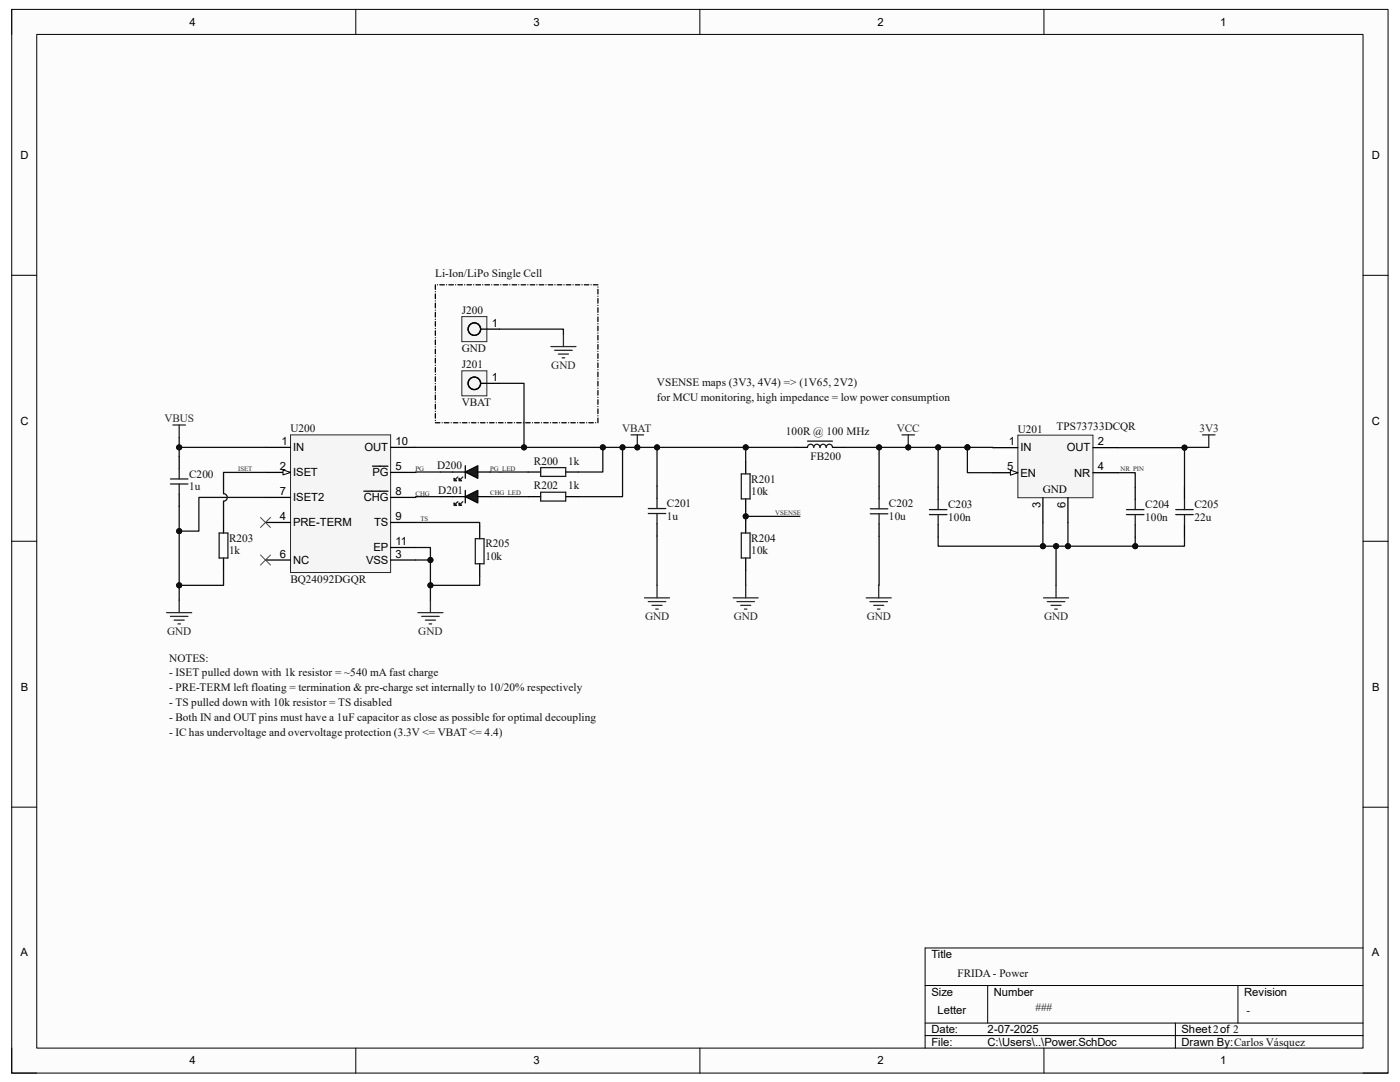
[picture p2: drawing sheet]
<svg xmlns="http://www.w3.org/2000/svg" width="279mm" height="216mm" viewBox="0 0 279 216" stroke-linecap="round" stroke-linejoin="round" font-family="sans-serif">
<path d="M2.3 1.9h274.7v212.2h-274.7z" fill-rule="evenodd" fill="#fcfcfc"/>
<path d="M2.3 1.9h274.7v212.2h-274.7z" fill="none" stroke="#000" stroke-width=".2"/>
<path d="M7.3 6.9h264.7v202.2h-264.7z" fill-rule="evenodd" fill="#fcfcfc"/>
<g fill="none" stroke="#000" stroke-width=".2">
<path d="M2.3 1.9v5M7.3 6.9h264.7v202.2h-264.7zM71 1.9v5M139.7 1.9v5M208.3 1.9v5M2.3 54.9h5M272 54.9h5M2.3 108h5M272 108h5M2.3 161.1h5M272 161.1h5M184.6 196.6h87.4"/>
<path d="M197.1 196.6v7.5M247.1 196.6v7.5M272 189.2h-87.4v19.9M2.3 209.1v5h5M71 209.1v5M139.7 209.1v5M184.6 204.1h87.4M184.6 206.6h87.4M208.3 209.1v5M234.6 204.1v5M272 214.1h5"/>
</g>
<path d="M92.9 92.9v2.5M95.4 94.2h2.5M187.2 97.2v2.5M236.4 97.2v2.5M187.2 104.7v2.5M236.4 104.7v2.5" fill="none" stroke="#000" stroke-width=".25"/>
<path d="M187.2 99.7v2M236.4 99.7v2M185.5 102.7h3.5M185.5 101.7h3.5M187.2 102.7v2M234.6 102.7h3.5M234.6 101.7h3.5M236.4 102.7v2" fill="none" stroke="#1c1c1c" stroke-width=".25"/>
<path d="M240 86.8h2.5M241.2 86.8v2.5M208.3 119.3h5M210.8 116.8v2.5M209 120h3.5M209.8 120.8h2M210.5 121.5h.5" fill="none" stroke="#262626" stroke-width=".25"/>
<path d="M92.9 94.2l2.5-1.3v2.5z" fill-rule="evenodd" fill="#1c1c1c"/>
<path d="M87.9 94.2h5M92.9 94.2l2.5-1.3v2.5z" fill="none" stroke="#000" stroke-width=".25"/>
<path d="M91.6 95.4l.5 .5h-.5z" fill="#1c1c1c"/>
<path d="M91.6 95.4l.5 .5h-.5zM92.4 95.2l-.5 .5" fill="none" stroke="#1c1c1c" stroke-width=".25"/>
<path d="M90.6 95.4l.5 .5h-.5z" fill="#1c1c1c"/>
<path d="M90.6 95.4l.5 .5h-.5zM91.4 95.2l-.5 .5M107.9 93.3h5v1.8h-5zM161.1 88h5M161.1 89.3a.62 .62 0 0 1 .7-.7 .62 .62 0 0 1 .6 .7 .62 .62 0 0 1 .6-.7 .62 .62 0 0 1 .6 .7 .62 .62 0 0 1 .7-.7 .62 .62 0 0 1 .6 .7 .62 .62 0 0 1 .6-.7 .62 .62 0 0 1 .6 .7M175.4 99.5v2M173.7 102.5h3.5M173.7 101.5h3.5M175.4 102.5v2" fill="none" stroke="#1c1c1c" stroke-width=".25"/>
<path d="M105.4 94.2h2.5M112.9 94.2h2.5M158.6 89.3h2.5M166.1 89.3h2.5M175.4 97v2.5M175.4 104.5v2.5" fill="none" stroke="#000" stroke-width=".25"/>
<path d="M180 86.8h2.5M181.3 86.8v2.5M85.9 119.7v2.5M172.9 119.3h5M175.4 116.8v2.5M83.4 122.2h5M84.2 123h3.4M84.9 123.7h2M85.7 124.5h.4M173.6 120h3.5M174.4 120.8h2M175.1 121.5h.5" fill="none" stroke="#262626" stroke-width=".25"/>
<circle cx="181.3" cy="89.3" r=".5" fill="#0e0e0e"/>
<circle cx="181.3" cy="89.3" r=".5" fill="none" stroke="#0e0e0e" stroke-width=".2"/>
<path d="M203.1 86.8h15v12.5h-15z" fill-rule="evenodd" fill="#f5f5f5"/>
<path d="M203.1 86.8h15v12.5h-15z" fill="none" stroke="#262626" stroke-width=".2"/>
<path d="M198.2 89.3h4.9M198.2 94.3h4.9M208.1 99.3v5M218.1 89.3h5M218.1 94.3h5" fill="none" stroke="#000" stroke-width=".25"/>
<path d="M201.6 93.8l1.5 .5-1.5 .5z" fill="#fbfbfb"/>
<path d="M201.6 93.8l1.5 .5-1.5 .5z" fill="none" stroke="#000" stroke-width=".2"/>
<path d="M97.2 76.5h2.5M213.1 99.3v5M226.6 97.2v2.5M226.6 104.7v2.5" fill="none" stroke="#000" stroke-width=".25"/>
<path d="M34.5 84.8h2.5M35.8 84.8v2.5" fill="none" stroke="#262626" stroke-width=".25"/>
<path d="M226.6 99.7v2M224.8 102.7h3.5M224.8 101.7h3.5M226.6 102.7v2" fill="none" stroke="#1c1c1c" stroke-width=".25"/>
<path d="M92.2 74h5v5h-5z" fill-rule="evenodd" fill="#f5f5f5"/>
<path d="M92.2 74h5v5h-5z" fill="none" stroke="#262626" stroke-width=".2"/>
<g fill="none" stroke="#000" stroke-width=".25">
<path d="M95.9 76.5h1.3M97.2 65.7h2.5"/>
<circle cx="94.7" cy="76.5" r="1.25"/>
</g>
<path d="M92.2 63.2h5v5h-5z" fill-rule="evenodd" fill="#f5f5f5"/>
<path d="M92.2 63.2h5v5h-5z" fill="none" stroke="#262626" stroke-width=".2"/>
<g fill="none" stroke="#000" stroke-width=".25">
<path d="M95.9 65.7h1.3"/>
<circle cx="94.7" cy="65.7" r="1.25"/>
</g>
<path d="M109.9 69.2h5M110.7 69.9h3.5M111.4 70.7h2M112.2 71.4h.5M112.4 66.7v2.5" fill="none" stroke="#262626" stroke-width=".25"/>
<path d="M58 86.8h20v27.4h-20z" fill-rule="evenodd" fill="#f5f5f5"/>
<path d="M58 86.8h20v27.4h-20z" fill="none" stroke="#262626" stroke-width=".2"/>
<path d="M53 89.3h5M53 94.3h5" fill="none" stroke="#000" stroke-width=".25"/>
<path d="M56.5 93.8l1.5 .5-1.5 .5z" fill="#fbfbfb"/>
<path d="M56.5 93.8l1.5 .5-1.5 .5z" fill="none" stroke="#000" stroke-width=".2"/>
<g fill="none" stroke="#000" stroke-width=".25">
<path d="M53 99.3h5M72.6 98h4.8M74.3 93h3.1M78 94.3h5M78 99.3h5M78 89.3h5M92.9 97.9v2.5M95.4 99.1h2.5M53 111.7h5M53 104.3h5M78 111.7h5M78 104.3h5"/>
<path d="M78 109.2h5"/>
</g>
<path d="M92.9 99.1l2.5-1.2v2.5z" fill-rule="evenodd" fill="#1c1c1c"/>
<path d="M87.9 99.1h5M92.9 99.1l2.5-1.2v2.5z" fill="none" stroke="#000" stroke-width=".25"/>
<path d="M91.6 100.4l.5 .4h-.5z" fill="#1c1c1c"/>
<path d="M91.6 100.4l.5 .4h-.5zM92.4 100.1l-.5 .5" fill="none" stroke="#1c1c1c" stroke-width=".25"/>
<path d="M90.6 100.4l.5 .4h-.5z" fill="#1c1c1c"/>
<path d="M34 96.6h3.5M34 95.6h3.5M35.8 93.6v2M35.8 96.6v2M107.9 98.2h5v1.8h-5zM90.6 100.4l.5 .4h-.5zM91.4 100.1l-.5 .5M94.9 107.5h1.7v5h-1.7z" fill="none" stroke="#1c1c1c" stroke-width=".25"/>
<path d="M35.8 91.1v2.5M35.8 98.6v2.5M105.4 99.1h2.5M112.9 99.1h2.5M95.7 105v2.5M95.7 112.5v2.5" fill="none" stroke="#000" stroke-width=".25"/>
<path d="M52 110.7l2 2M54 110.7l-2 2" fill="none" stroke="#4c4c4c" stroke-width=".2"/>
<path d="M125.9 86.8h2.5M127.2 86.8v2.5" fill="none" stroke="#262626" stroke-width=".25"/>
<circle cx="127.2" cy="89.3" r=".5" fill="#0e0e0e"/>
<circle cx="127.2" cy="89.3" r=".5" fill="none" stroke="#0e0e0e" stroke-width=".2"/>
<g fill="none" stroke="#262626" stroke-width=".25">
<path d="M35.8 119.7v2.5M128.6 119.3h5M131.1 116.8v2.5M146.3 119.3h5M148.8 116.8v2.5M33.3 122.2h5M34 123h3.5M34.8 123.7h2M35.5 124.5h.5M129.4 120h3.5M130.1 120.8h2M130.9 121.5h.5"/>
<path d="M147.1 120h3.5M147.8 120.8h2M148.6 121.5h.5"/>
</g>
<g fill="none" stroke="#000" stroke-width=".25">
<path d="M86.9 56.8v.9M86.9 58.2h.1M86.9 58.7v.9M87.3 56.8h.1M87.8 56.8h.9M89.1 56.8h.1M89.6 56.8h.9M90.9 56.8h.1M91.4 56.8h.9M92.7 56.8h.1M93.2 56.8h.9M94.5 56.8h.1"/>
<path d="M95 56.8h.9M96.3 56.8h.1M96.8 56.8h.9M98.1 56.8h.1M98.6 56.8h.9M99.9 56.8h.1M100.4 56.8h.9M101.7 56.8h.1M102.2 56.8h.9M103.5 56.8h.1M104 56.8h.9M105.3 56.8h.1"/>
<path d="M105.8 56.8h.9M107.1 56.8h.1M107.6 56.8h.9M108.9 56.8h.1M109.4 56.8h.9M110.7 56.8h.1M111.2 56.8h.9M112.5 56.8h.1M113 56.8h.9M114.4 56.8h.1M114.8 56.8h.9M116.2 56.8h.1"/>
<path d="M116.6 56.8h.9M118 56.8h.1M118.4 56.8h.9M119.3 57.3h.1M119.3 57.7v1M119.3 59.1h.1M119.3 59.6v.9M86.9 60v.1M86.9 60.5v.9M86.9 61.9h.1M86.9 62.3v1M86.9 63.7h.1"/>
<path d="M86.9 64.2v.9M86.9 65.5v.1M86.9 66v.9M86.9 67.4h.1M86.9 67.8v1M86.9 69.2h.1M86.9 69.7v.9M86.9 71.1h.1M86.9 71.5v.9M86.9 72.9h.1M86.9 73.3v1M86.9 74.7h.1"/>
<path d="M86.9 75.2v.9M86.9 76.6h.1M86.9 77v.9M86.9 78.4h.1M86.9 78.8v1M119.3 60.9v.1M119.3 61.4v.9M119.3 62.8h.1M119.3 63.3v.9M119.3 64.6h.1M119.3 65.1v.9M119.3 66.4v.1"/>
<path d="M119.3 66.9v.9M119.3 68.3h.1M119.3 68.8v.9M119.3 70.1h.1M119.3 70.6v.9M119.3 71.9v.1M119.3 72.4v.9M119.3 73.8h.1M119.3 74.3v.9M119.3 75.6h.1M119.3 76.1v.9M119.3 77.5h.1"/>
<path d="M119.3 77.9v.9M119.3 79.3h.1M119.3 79.8v.9M86.9 80.2h.1M86.9 80.7v.9M86.9 82.1h.1M86.9 82.5v.9M86.9 83.9h.1M86.9 84.4h.9M88.2 84.4h.1M88.7 84.4h.9M90 84.4h.1"/>
<path d="M90.5 84.4h.9M91.8 84.4h.1M92.3 84.4h.9M93.6 84.4h.1M94.1 84.4h.9M95.4 84.4h.1M95.9 84.4h.9M97.2 84.4h.1M97.7 84.4h.9M99 84.4h.1M99.5 84.4h.9M100.8 84.4h.1"/>
<path d="M101.3 84.4h.9M102.7 84.4h.1M103.1 84.4h.9M104.5 84.4h.1M104.9 84.4h.9M106.3 84.4h.1M106.7 84.4h.9M108.1 84.4h.1M108.5 84.4h.9M109.9 84.4h.1M110.3 84.4h.9M111.7 84.4h.1"/>
<path d="M112.1 84.4h.9M113.5 84.4h.1M113.9 84.4h.9M115.3 84.4h.1M115.7 84.4h.9M117.1 84.4h.1M117.5 84.4h.9M118.9 84.4h.1M119.3 81.1h.1M119.3 81.6v.9M119.3 83h.1M119.3 83.4v1"/>
<path d="M131.1 97v2.5M148.8 92.1v2.5M148.8 99.6v2.4M44.6 103.9v2.5M44.6 111.3v2.5M131.1 104.5v2.5M148.8 103.9v2.5M148.8 111.3v2.5"/>
</g>
<path d="M131.1 99.5v2M147.9 94.6h1.8v5h-1.8zM43.7 106.4h1.8v4.9h-1.8zM129.4 102.5h3.5M129.4 101.5h3.5M131.1 102.5v2M147.9 106.4h1.8v4.9h-1.8z" fill="none" stroke="#1c1c1c" stroke-width=".25"/>
<path d="M52 103.3l2 2M54 103.3l-2 2" fill="none" stroke="#4c4c4c" stroke-width=".2"/>
<path d="M193.1 89.3v5h5.1M175.4 107v9.8" fill="none" stroke="#0e0e0e" stroke-width=".25"/>
<circle cx="193.1" cy="89.3" r=".5" fill="#0e0e0e"/>
<circle cx="193.1" cy="89.3" r=".5" fill="none" stroke="#0e0e0e" stroke-width=".2"/>
<path d="M208.1 104.3v4.7h-20.9v-1.8" fill="none" stroke="#0e0e0e" stroke-width=".25"/>
<circle cx="208.1" cy="109" r=".5" fill="#0e0e0e"/>
<circle cx="208.1" cy="109" r=".5" fill="none" stroke="#0e0e0e" stroke-width=".2"/>
<path d="M223.1 94.3h3.5v2.9M226.6 107.2v1.8" fill="none" stroke="#0e0e0e" stroke-width=".25"/>
<circle cx="226.6" cy="109" r=".5" fill="#0e0e0e"/>
<circle cx="226.6" cy="109" r=".5" fill="none" stroke="#0e0e0e" stroke-width=".2"/>
<path d="M99.7 65.7h12.7v1M193.1 89.3h5.1" fill="none" stroke="#0e0e0e" stroke-width=".25"/>
<circle cx="193.1" cy="89.3" r=".5" fill="#0e0e0e"/>
<circle cx="193.1" cy="89.3" r=".5" fill="none" stroke="#0e0e0e" stroke-width=".2"/>
<path d="M175.4 89.3v7.7" fill="none" stroke="#0e0e0e" stroke-width=".25"/>
<circle cx="175.4" cy="89.3" r=".5" fill="#0e0e0e"/>
<circle cx="175.4" cy="89.3" r=".5" fill="none" stroke="#0e0e0e" stroke-width=".2"/>
<path d="M187.2 89.3v7.9" fill="none" stroke="#0e0e0e" stroke-width=".25"/>
<circle cx="187.2" cy="89.3" r=".5" fill="#0e0e0e"/>
<circle cx="187.2" cy="89.3" r=".5" fill="none" stroke="#0e0e0e" stroke-width=".2"/>
<path d="M210.8 109v7.8" fill="none" stroke="#0e0e0e" stroke-width=".25"/>
<circle cx="210.8" cy="109" r=".5" fill="#0e0e0e"/>
<circle cx="210.8" cy="109" r=".5" fill="none" stroke="#0e0e0e" stroke-width=".2"/>
<path d="M223.1 89.3h13.3v7.9" fill="none" stroke="#0e0e0e" stroke-width=".25"/>
<circle cx="236.4" cy="89.3" r=".5" fill="#0e0e0e"/>
<circle cx="236.4" cy="89.3" r=".5" fill="none" stroke="#0e0e0e" stroke-width=".2"/>
<path d="M241.2 89.3h-4.8" fill="none" stroke="#0e0e0e" stroke-width=".25"/>
<circle cx="236.4" cy="89.3" r=".5" fill="#0e0e0e"/>
<circle cx="236.4" cy="89.3" r=".5" fill="none" stroke="#0e0e0e" stroke-width=".2"/>
<path d="M87.9 94.2l-4.9 .1M87.9 99.1h-4.9v.2M97.9 94.2h7.5M97.9 99.1h7.5M83 104.3h12.7v.7M83 109.2h2.9v2.5" fill="none" stroke="#0e0e0e" stroke-width=".25"/>
<circle cx="85.9" cy="111.7" r=".5" fill="#0e0e0e"/>
<circle cx="85.9" cy="111.7" r=".5" fill="none" stroke="#0e0e0e" stroke-width=".2"/>
<path d="M95.7 115v1.8h-9.8" fill="none" stroke="#0e0e0e" stroke-width=".25"/>
<circle cx="85.9" cy="116.8" r=".5" fill="#0e0e0e"/>
<circle cx="85.9" cy="116.8" r=".5" fill="none" stroke="#0e0e0e" stroke-width=".2"/>
<path d="M120.3 89.3v4.9h-4.9" fill="none" stroke="#0e0e0e" stroke-width=".25"/>
<circle cx="120.3" cy="89.3" r=".5" fill="#0e0e0e"/>
<circle cx="120.3" cy="89.3" r=".5" fill="none" stroke="#0e0e0e" stroke-width=".2"/>
<path d="M124.2 89.3v9.8h-8.8" fill="none" stroke="#0e0e0e" stroke-width=".25"/>
<circle cx="124.2" cy="89.3" r=".5" fill="#0e0e0e"/>
<circle cx="124.2" cy="89.3" r=".5" fill="none" stroke="#0e0e0e" stroke-width=".2"/>
<path d="M99.7 76.5h4.9v12.8" fill="none" stroke="#0e0e0e" stroke-width=".25"/>
<circle cx="104.6" cy="89.3" r=".5" fill="#0e0e0e"/>
<circle cx="104.6" cy="89.3" r=".5" fill="none" stroke="#0e0e0e" stroke-width=".2"/>
<path d="M35.8 87.3v2h17.2" fill="none" stroke="#0e0e0e" stroke-width=".25"/>
<circle cx="35.8" cy="89.3" r=".5" fill="#0e0e0e"/>
<circle cx="35.8" cy="89.3" r=".5" fill="none" stroke="#0e0e0e" stroke-width=".2"/>
<path d="M35.8 89.3v1.8" fill="none" stroke="#0e0e0e" stroke-width=".25"/>
<circle cx="35.8" cy="89.3" r=".5" fill="#0e0e0e"/>
<circle cx="35.8" cy="89.3" r=".5" fill="none" stroke="#0e0e0e" stroke-width=".2"/>
<path d="M53 99.3h-13.3v6.7h-3.9" fill="none" stroke="#0e0e0e" stroke-width=".25"/>
<circle cx="35.8" cy="106" r=".5" fill="#0e0e0e"/>
<circle cx="35.8" cy="106" r=".5" fill="none" stroke="#0e0e0e" stroke-width=".2"/>
<path d="M131.1 89.3v7.7" fill="none" stroke="#0e0e0e" stroke-width=".25"/>
<circle cx="131.1" cy="89.3" r=".5" fill="#0e0e0e"/>
<circle cx="131.1" cy="89.3" r=".5" fill="none" stroke="#0e0e0e" stroke-width=".2"/>
<path d="M53 94.3h-8.4v4.2a.75 .75 0 0 1 .8 .8 .75 .75 0 0 1-.8 .7v3.9M44.6 113.8v3h-8.8M131.1 107v9.8" fill="none" stroke="#0e0e0e" stroke-width=".25"/>
<circle cx="35.8" cy="116.8" r=".5" fill="#0e0e0e"/>
<circle cx="35.8" cy="116.8" r=".5" fill="none" stroke="#0e0e0e" stroke-width=".2"/>
<path d="M83 111.7h2.9v8" fill="none" stroke="#0e0e0e" stroke-width=".25"/>
<circle cx="85.9" cy="111.7" r=".5" fill="#0e0e0e"/>
<circle cx="85.9" cy="111.7" r=".5" fill="none" stroke="#0e0e0e" stroke-width=".2"/>
<circle cx="85.9" cy="116.8" r=".5" fill="#0e0e0e"/>
<circle cx="85.9" cy="116.8" r=".5" fill="none" stroke="#0e0e0e" stroke-width=".2"/>
<path d="M83 89.3h75.6" fill="none" stroke="#0e0e0e" stroke-width=".25"/>
<circle cx="104.6" cy="89.3" r=".5" fill="#0e0e0e"/>
<circle cx="104.6" cy="89.3" r=".5" fill="none" stroke="#0e0e0e" stroke-width=".2"/>
<circle cx="120.3" cy="89.3" r=".5" fill="#0e0e0e"/>
<circle cx="120.3" cy="89.3" r=".5" fill="none" stroke="#0e0e0e" stroke-width=".2"/>
<circle cx="124.2" cy="89.3" r=".5" fill="#0e0e0e"/>
<circle cx="124.2" cy="89.3" r=".5" fill="none" stroke="#0e0e0e" stroke-width=".2"/>
<circle cx="127.2" cy="89.3" r=".5" fill="#0e0e0e"/>
<circle cx="127.2" cy="89.3" r=".5" fill="none" stroke="#0e0e0e" stroke-width=".2"/>
<circle cx="131.1" cy="89.3" r=".5" fill="#0e0e0e"/>
<circle cx="131.1" cy="89.3" r=".5" fill="none" stroke="#0e0e0e" stroke-width=".2"/>
<circle cx="148.8" cy="89.3" r=".5" fill="#0e0e0e"/>
<circle cx="148.8" cy="89.3" r=".5" fill="none" stroke="#0e0e0e" stroke-width=".2"/>
<path d="M168.6 89.3h24.5" fill="none" stroke="#0e0e0e" stroke-width=".25"/>
<circle cx="175.4" cy="89.3" r=".5" fill="#0e0e0e"/>
<circle cx="175.4" cy="89.3" r=".5" fill="none" stroke="#0e0e0e" stroke-width=".2"/>
<circle cx="181.3" cy="89.3" r=".5" fill="#0e0e0e"/>
<circle cx="181.3" cy="89.3" r=".5" fill="none" stroke="#0e0e0e" stroke-width=".2"/>
<circle cx="187.2" cy="89.3" r=".5" fill="#0e0e0e"/>
<circle cx="187.2" cy="89.3" r=".5" fill="none" stroke="#0e0e0e" stroke-width=".2"/>
<circle cx="193.1" cy="89.3" r=".5" fill="#0e0e0e"/>
<circle cx="193.1" cy="89.3" r=".5" fill="none" stroke="#0e0e0e" stroke-width=".2"/>
<path d="M213.1 104.3v4.7h-5" fill="none" stroke="#0e0e0e" stroke-width=".25"/>
<circle cx="208.1" cy="109" r=".5" fill="#0e0e0e"/>
<circle cx="208.1" cy="109" r=".5" fill="none" stroke="#0e0e0e" stroke-width=".2"/>
<circle cx="210.8" cy="109" r=".5" fill="#0e0e0e"/>
<circle cx="210.8" cy="109" r=".5" fill="none" stroke="#0e0e0e" stroke-width=".2"/>
<circle cx="213.1" cy="109" r=".5" fill="#0e0e0e"/>
<circle cx="213.1" cy="109" r=".5" fill="none" stroke="#0e0e0e" stroke-width=".2"/>
<path d="M236.4 107.2v1.8h-23.3" fill="none" stroke="#0e0e0e" stroke-width=".25"/>
<circle cx="226.6" cy="109" r=".5" fill="#0e0e0e"/>
<circle cx="226.6" cy="109" r=".5" fill="none" stroke="#0e0e0e" stroke-width=".2"/>
<circle cx="213.1" cy="109" r=".5" fill="#0e0e0e"/>
<circle cx="213.1" cy="109" r=".5" fill="none" stroke="#0e0e0e" stroke-width=".2"/>
<path d="M35.8 101.1v18.6" fill="none" stroke="#0e0e0e" stroke-width=".25"/>
<circle cx="35.8" cy="106" r=".5" fill="#0e0e0e"/>
<circle cx="35.8" cy="106" r=".5" fill="none" stroke="#0e0e0e" stroke-width=".2"/>
<circle cx="35.8" cy="116.8" r=".5" fill="#0e0e0e"/>
<circle cx="35.8" cy="116.8" r=".5" fill="none" stroke="#0e0e0e" stroke-width=".2"/>
<path d="M148.8 89.3v2.8" fill="none" stroke="#0e0e0e" stroke-width=".25"/>
<circle cx="148.8" cy="89.3" r=".5" fill="#0e0e0e"/>
<circle cx="148.8" cy="89.3" r=".5" fill="none" stroke="#0e0e0e" stroke-width=".2"/>
<path d="M148.8 102v1.9" fill="none" stroke="#0e0e0e" stroke-width=".25"/>
<circle cx="148.8" cy="103" r=".5" fill="#0e0e0e"/>
<circle cx="148.8" cy="103" r=".5" fill="none" stroke="#0e0e0e" stroke-width=".2"/>
<path d="M148.8 113.8v3M148.8 103h10.8" fill="none" stroke="#0e0e0e" stroke-width=".25"/>
<circle cx="148.8" cy="103" r=".5" fill="#0e0e0e"/>
<circle cx="148.8" cy="103" r=".5" fill="none" stroke="#0e0e0e" stroke-width=".2"/>
<g font-size="2.2">
<text x="37.8" y="5.1">4</text>
<text x="106.5" y="5.1">3</text>
<text x="175.1" y="5.1">2</text>
<text x="243.5" y="5.1">1</text>
<text x="4.1" y="31.7">D</text>
<text x="273.8" y="31.7">D</text>
<text x="98.1" y="65.2">1</text>
<text x="98.1" y="76">1</text>
<text x="4.1" y="84.7">C</text>
<text x="56.2" y="88.8">1</text>
<text x="79" y="88.8">10</text>
<text x="201.3" y="88.8">1</text>
<text x="219.1" y="88.8">2</text>
<text x="273.8" y="84.7">C</text>
<text x="55.9" y="93.8">2</text>
<text x="58.5" y="90">IN</text>
<text x="58.5" y="95">ISET</text>
<text x="72.8" y="90">OUT</text>
<text x="74.3" y="95">PG</text>
<text x="79" y="93.8">5</text>
<text x="201" y="93.8">5</text>
<text x="203.7" y="90.1">IN</text>
<text x="203.7" y="95.1">EN</text>
<text x="212.9" y="90.1">OUT</text>
<text x="214.4" y="95.1">NR</text>
<text x="219.1" y="93.8">4</text>
<text x="55.8" y="98.8">7</text>
<text x="58.5" y="100">ISET2</text>
<text x="72.6" y="100">CHG</text>
<text x="79" y="98.8">8</text>
<text x="207.6" y="101.4" transform="rotate(-90 207.6 101.4)">3</text>
<text x="208.1" y="98.3">GND</text>
<text x="212.6" y="101.4" transform="rotate(-90 212.6 101.4)">6</text>
<text x="55.8" y="103.8">4</text>
<text x="58.5" y="105">PRE-TERM</text>
<text x="74.7" y="105">TS</text>
<text x="79" y="103.8">9</text>
<text x="55.8" y="111.3">6</text>
<text x="58.5" y="112.5">NC</text>
<text x="73.1" y="112.5">VSS</text>
<text x="74.5" y="110">EP</text>
<text x="79" y="111.3">3</text>
<text x="79" y="108.8">11</text>
<text x="4.1" y="137.8">B</text>
<text x="273.8" y="137.8">B</text>
<text x="4.1" y="190.8">A</text>
<text x="185.9" y="191.2">Title</text>
<text x="273.8" y="190.8">A</text>
<text x="185.9" y="198.7">Size</text>
<text x="187.1" y="202.4">Letter</text>
<text x="198.3" y="198.7">Number</text>
<text x="248.3" y="198.7">Revision</text>
<text x="185.9" y="206.2">Date:</text>
<text x="185.9" y="208.7">File:</text>
<text x="197.1" y="206.2">2-07-2025</text>
<text x="197.1" y="208.7">C:\Users\..\Power.SchDoc</text>
<text x="235.8" y="206.2">Sheet 2of 2</text>
<text x="235.8" y="208.7">Drawn By:Carlos Vásquez</text>
<text x="37.8" y="212.4">4</text>
<text x="106.5" y="212.4">3</text>
<text x="175.1" y="212.4">2</text>
<text x="243.5" y="212.4">1</text>
</g>
<g font-size="2.2" fill="#0e0e0e">
<text x="86.9" y="55.3">Li-Ion/LiPo Single Cell</text>
<text x="92.2" y="62.7">J200</text>
<text x="92.2" y="70.1">GND</text>
<text x="92.2" y="73.5">J201</text>
<text x="131.1" y="77">VSENSE maps (3V3, 4V4) =&gt; (1V65, 2V2)</text>
<text x="92.2" y="81">VBAT</text>
<text x="131.1" y="79.9">for MCU monitoring, high impedance = low power consumption</text>
<text x="58" y="86.3">U200</text>
<text x="156.8" y="86.8">100R @ 100 MHz</text>
<text x="203.1" y="86.3">U201</text>
<text x="210.8" y="85.9">TPS73733DCQR</text>
<text x="37.8" y="95.3">C200</text>
<text x="87.2" y="93.5">D200</text>
<text x="106.6" y="92.7">R200</text>
<text x="113.4" y="92.7">1k</text>
<text x="161.8" y="91.7">FB200</text>
<text x="37.8" y="97.8">1u</text>
<text x="87.5" y="98.5">D201</text>
<text x="106.6" y="97.6">R202</text>
<text x="113.4" y="97.6">1k</text>
<text x="133.1" y="101.2">C201</text>
<text x="149.9" y="96.3">R201</text>
<text x="149.9" y="98.8">10k</text>
<text x="177.4" y="101.3">C202</text>
<text x="189.2" y="101.4">C203</text>
<text x="228.6" y="101.4">C204</text>
<text x="238.4" y="101.4">C205</text>
<text x="133.1" y="103.7">1u</text>
<text x="177.4" y="103.8">10u</text>
<text x="189.2" y="103.9">100n</text>
<text x="228.6" y="103.9">100n</text>
<text x="238.4" y="103.9">22u</text>
<text x="45.7" y="108.1">R203</text>
<text x="45.7" y="110.6">1k</text>
<text x="96.9" y="109.2">R205</text>
<text x="96.9" y="111.7">10k</text>
<text x="149.9" y="108.1">R204</text>
<text x="149.9" y="110.6">10k</text>
<text x="58" y="116.2">BQ24092DGQR</text>
<text x="33.8" y="135">- ISET pulled down with 1k resistor = ~540 mA fast charge</text>
<text x="33.8" y="137.9">- PRE-TERM left floating = termination &amp; pre-charge set internally to 10/20% respectively</text>
<text x="33.8" y="132">NOTES:</text>
<text x="33.8" y="140.9">- TS pulled down with 10k resistor = TS disabled</text>
<text x="33.8" y="143.8">- Both IN and OUT pins must have a 1uF capacitor as close as possible for optimal decoupling</text>
<text x="33.8" y="146.8">- IC has undervoltage and overvoltage protection (3.3V &lt;= VBAT &lt;= 4.4)</text>
<text x="191.1" y="194.9">FRIDA - Power</text>
<text x="206.6" y="201.7">###</text>
<text x="248.8" y="202.4">-</text>
</g>
<g font-size="2.2" fill="#262626">
<text x="110" y="73.7">GND</text>
<text x="32.8" y="84.3">VBUS</text>
<text x="124.2" y="86.3">VBAT</text>
<text x="179" y="86.3">VCC</text>
<text x="239.4" y="86.3">3V3</text>
<text x="128.7" y="123.8">GND</text>
<text x="146.4" y="123.8">GND</text>
<text x="173" y="123.8">GND</text>
<text x="208.4" y="123.8">GND</text>
<text x="33.4" y="126.7">GND</text>
<text x="83.5" y="126.7">GND</text>
</g>
<g font-size="1.4" fill="#262626">
<text x="47.5" y="93.9">ISET</text>
<text x="82.9" y="93.9">PG</text>
<text x="97.8" y="93.9">PG_LED</text>
<text x="223.6" y="94">NR_PIN</text>
<text x="82.9" y="98.9">CHG</text>
<text x="97.8" y="98.8">CHG_LED</text>
<text x="83.9" y="103.9">TS</text>
<text x="154.7" y="102.7">VSENSE</text>
</g>
</svg>
